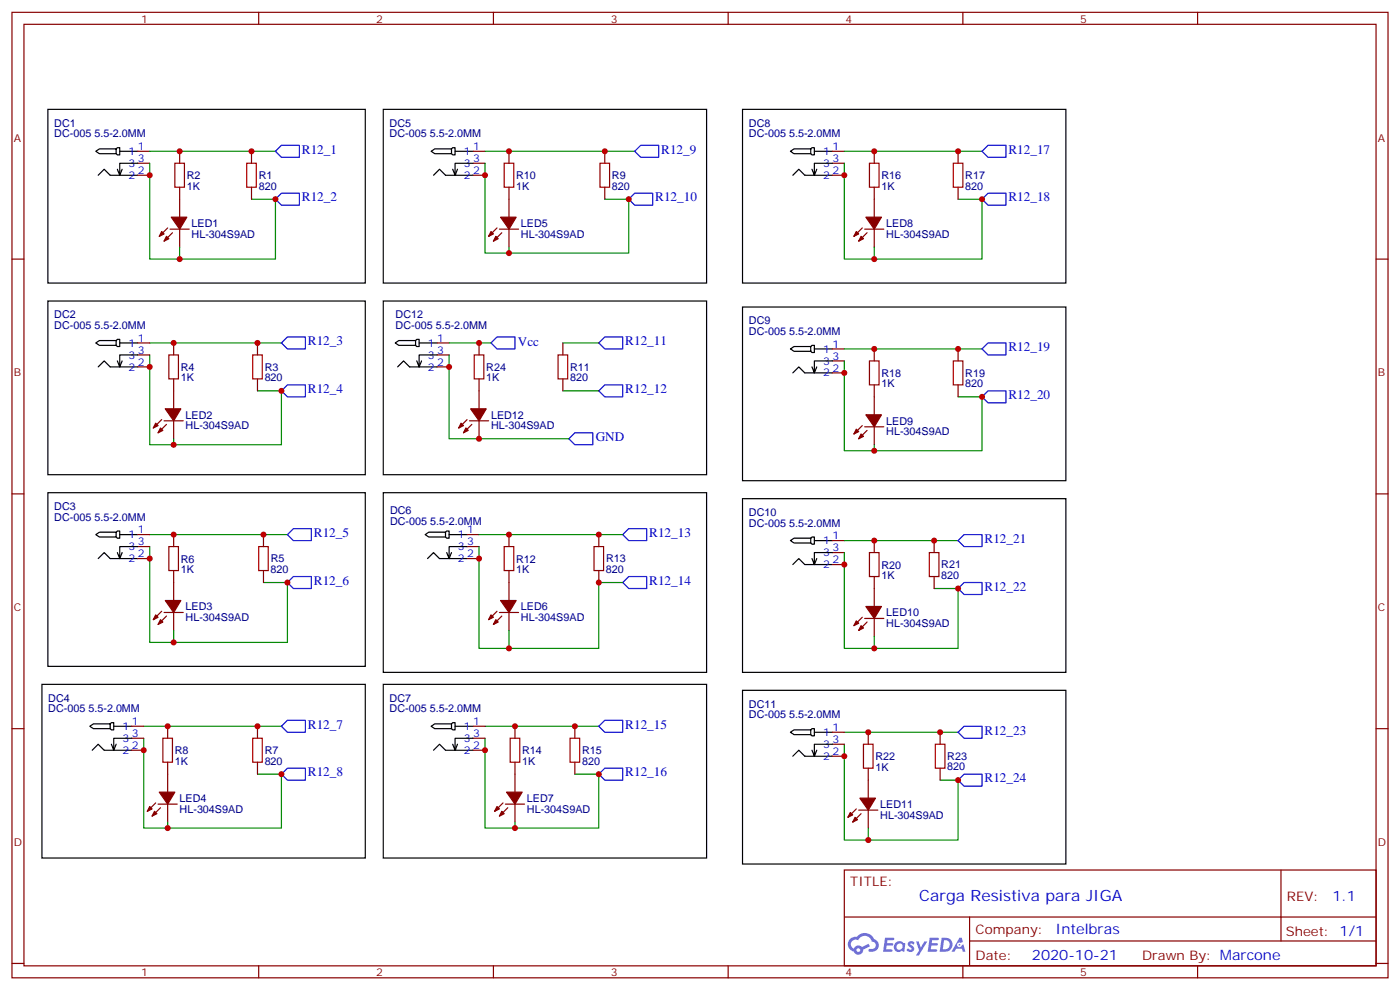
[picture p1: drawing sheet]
<svg xmlns="http://www.w3.org/2000/svg" width="412mm" height="292mm" viewBox="0 0 412 292" stroke-linecap="round" stroke-linejoin="round" font-family="sans-serif">
<g fill="none" stroke="#870000" stroke-width=".35">
<path d="M3.5 3.6h405.4v284.4h-405.4zM7.1 7.2h398.2v277.2h-398.2zM76.2 3.6v3.6M145.3 3.6v3.6M214.5 3.6v3.6M283.6 3.6v3.6M352.8 3.6v3.6M3.5 76.3h3.6M405.3 76.3h3.6M3.5 145.5h3.6M405.3 145.5h3.6M3.5 214.6h3.6"/>
<path d="M405.3 214.6h3.6M248.7 256.2h156.6v28.2h-156.6zM377.3 256.2v20.9M248.7 270.1h156.5M285.6 277.1h119.6M285.6 270.1v14.1M3.5 283.7h3.6M76.2 284.4v3.6M145.3 284.4v3.6M214.5 284.4v3.6M283.6 284.4v3.6M352.8 284.4v3.6"/>
<path d="M405.3 283.7h3.6"/>
</g>
<g fill="#5487ff">
<path d="M267.7 277.4a1.22 1.22 0 0 1 1.7 .3l-.4 .5a.47 .47 0 0 0-.3-.4 .47 .47 0 0 0-.5 .2l.1 .3a1.14 1.14 0 0 1 .8 1.7 1.14 1.14 0 0 1-1.9 0l-.2-.2 .5-.5 .7 .4a.29 .29 0 0 0 .3-.3 .29 .29 0 0 0-.2-.3 1.04 1.04 0 0 1-.6-1.7z"/>
<path d="M260.7 276.2h2.4l.3 .1-.2 .5-1.8 .1-.1 .9h1.5l.3 .3-.3 .4h-1.6l-.2 1.1h1.7l.2 .3-.2 .4h-2.6z"/>
<path d="M273.8 276.2h2.4l.3 .1-.1 .5-1.8 .1-.2 .9h1.6l.3 .3-.4 .4h-1.6l-.1 1.1h1.7l.2 .3-.2 .4h-2.6z"/>
<path d="M282.6 276.2h.7l.3 1.2-.6 .3a.69 .69 0 0 0-1 .3 .69 .69 0 0 0 .4 1 .69 .69 0 0 0 .9-.7l.5-.2 .6 2.2h-.8l-.2-.9h-1.8l-.5 .9h-.8z"/>
<path d="M269.8 277.2h.8l.6 1.9 1.1-1.9h.9l-2.6 4.2h-.8l.9-1.5z"/>
<path d="M277.4 276.2l-.6 4.1h1.3a2.11 2.11 0 0 0 2.5-2.1 2.11 2.11 0 0 0-2.5-2zM278.1 276.9a1.39 1.39 0 0 1 1.7 1.4 1.39 1.39 0 0 1-1.8 1.3h-.3z"/>
<path d="M263.7 277.8a1.54 1.54 0 0 0-.1 2.1 1.54 1.54 0 0 0 2.2 .2l.6 .2 .3-2.3-.2-.2-.4-.1a1.49 1.49 0 0 0-2.4 .1zM264 278.8a.94 .94 0 0 1 1.8 0 .94 .94 0 0 1-1.8 0z"/>
<path d="M250.4 276.5a2.18 2.18 0 0 0 1.1 3.7 1.44 1.44 0 0 0 1.6 1 1.44 1.44 0 0 0 1.2-1.5l2-1-.5-.8-1.9 1a1.47 1.47 0 0 0-2.4 .5 1.39 1.39 0 0 1-.7-2 1.39 1.39 0 0 1 2-.5 2.12 2.12 0 0 1 2.2-1.3 2.12 2.12 0 0 1 1.9 1.7 1.14 1.14 0 0 1 1.1 1.4 1.14 1.14 0 0 1-1.7 .8 .43 .43 0 0 0-.5 .3 .43 .43 0 0 0 .4 .5 1.98 1.98 0 0 0 2.5-1.2 1.98 1.98 0 0 0-1.2-2.5 3.1 3.1 0 0 0-5.3-.7l-.9 .1zM252.3 279.8a.55 .55 0 0 1 1.1 0 .55 .55 0 0 1-1.1 0z"/>
<circle cx="282.6" cy="278.3" r=".26"/>
</g>
<g fill="none" stroke="#000" stroke-width=".35">
<path d="M14.1 32.2h93.5v51.2h-93.5zM112.9 32.2h95.2v51.2h-95.2zM218.7 32.2h95.3v51.2h-95.3zM28.2 44.6l1.1-.7h4.9v1.4h-4.9zM28.9 51.6l1.8-1.8 1.8 1.8h8.1M34.2 43.9l.4-.4h.7v2.1h-.7l-.4-.3M35.3 44.6h5.3M36 49.8l-.7 1.8M40.6 48.1h-5.3v3.5l-.7-1.8M127 44.6l1.1-.7h4.9v1.4h-4.9zM127.7 51.6l1.8-1.8 1.7 1.8h8.1M133 43.9l.3-.4h.8v2.1h-.8l-.3-.3"/>
<path d="M134.1 44.6h5.2M134.8 49.8l-.7 1.8M139.3 48.1h-5.2v3.5l-.8-1.8M232.8 44.6l1.1-.7h4.9v1.4h-4.9zM233.5 51.6l1.8-1.8 1.8 1.8h8.1M238.8 43.9l.4-.4h.7v2.1h-.7l-.4-.3M239.9 44.6h5.3M240.6 49.8l-.7 1.8M245.2 48.1h-5.3v3.5l-.7-1.8M14.1 88.7h93.5v51.1h-93.5zM112.9 88.7h95.2v51.1h-95.2zM218.7 90.4h95.3v51.2h-95.3z"/>
<path d="M28.2 101l1.1-.7h4.9v1.4h-4.9zM28.9 108.1l1.8-1.8 1.8 1.8h8.1M34.2 100.3l.4-.4h.7v2.2h-.7l-.4-.4M35.3 101h5.3M36 106.3l-.7 1.8M40.6 104.5h-5.3v3.6l-.7-1.8M116.4 101l1.1-.7h4.9v1.4h-4.9zM117.1 108.1l1.8-1.8 1.7 1.8h8.2M122.4 100.3l.4-.4h.7v2.2h-.7l-.4-.4M123.5 101h5.3M124.2 106.3l-.7 1.8M128.8 104.5h-5.3v3.6l-.7-1.8"/>
<path d="M232.8 102.8l1.1-.7h4.9v1.4h-4.9zM233.5 109.8l1.8-1.7 1.8 1.7h8.1M238.8 102.1l.4-.4h.7v2.1h-.7l-.4-.3M239.9 102.8h5.3M240.6 108.1l-.7 1.7M245.2 106.3h-5.3v3.5l-.7-1.7M14.1 145.1h93.5v51.2h-93.5zM28.2 157.4l1.1-.7h4.9v1.5h-4.9zM34.2 156.7l.4-.3h.7v2.1h-.7l-.4-.3M35.3 157.4h5.3M112.9 145.1h95.2v52.9h-95.2zM125.2 157.4l1.1-.7h4.9v1.5h-4.9z"/>
<path d="M131.2 156.7l.4-.3h.7v2.1h-.7l-.4-.3M132.3 157.4h5.3M218.7 146.9h95.3v51.1h-95.3zM232.8 159.2l1.1-.7h4.9v1.4h-4.9zM238.8 158.5l.4-.3h.7v2.1h-.7l-.4-.4M239.9 159.2h5.3M28.9 164.5l1.8-1.8 1.8 1.8h8.1M36 162.7l-.7 1.8M40.6 161h-5.3v3.5l-.7-1.8M125.9 164.5l1.8-1.8 1.8 1.8h8.1M133 162.7l-.7 1.8M137.6 161h-5.3v3.5l-.7-1.8"/>
<path d="M233.5 166.3l1.8-1.8 1.8 1.8h8.1M240.6 164.5l-.7 1.8M245.2 162.7h-5.3v3.6l-.7-1.8M12.3 201.5h95.3v51.2h-95.3zM26.5 213.9l1-.7h5v1.4h-5zM32.5 213.2l.3-.4h.7v2.1h-.7l-.3-.3M33.5 213.9h5.3M34.2 219.2l-.7 1.7M38.8 217.4h-5.3v3.5l-.7-1.7M112.9 201.5h95.2v51.2h-95.2zM127 213.9l1.1-.7h4.9v1.4h-4.9zM133 213.2l.3-.4h.8v2.1h-.8l-.3-.3"/>
<path d="M134.1 213.9h5.2M134.8 219.2l-.7 1.7M139.3 217.4h-5.2v3.5l-.8-1.7M218.7 203.3h95.3v51.2h-95.3zM232.8 215.7l1.1-.8h4.9v1.5h-4.9zM238.8 214.9l.4-.3h.7v2.1h-.7l-.4-.3M239.9 215.7h5.3M245.2 219.2h-5.3v3.5l-.7-1.8M27.2 220.9l1.7-1.7 1.8 1.7h8.1M127.7 220.9l1.8-1.7 1.7 1.7h8.1M233.5 222.7l1.8-1.8 1.8 1.8h8.1M240.6 220.9l-.7 1.8"/>
</g>
<g fill="none" stroke="#870000" stroke-width=".35">
<path d="M40.6 51.6h3.5M40.6 48.1h3.5M40.6 44.6h3.5M52.9 44.6v3.5M52.9 55.1v8.9M74.1 44.6v3.5M74.1 55.1v3.6M139.3 51.6h3.6M139.3 48.1h3.6M139.3 44.6h3.6M149.9 44.6v3.5M149.9 55.1v8.9"/>
<path d="M178.2 44.6v3.5M178.2 55.1v3.6M245.2 51.6h3.5M245.2 48.1h3.5M245.2 44.6h3.5M257.5 44.6v3.5M257.5 55.1v8.9M282.2 44.6v3.5M282.2 55.1v3.6M49.4 67.1l-2.5 2.5M50.1 67.5h5.6M50.8 68.5l-2.5 2.5"/>
<path d="M52.9 67.5v5.3M146.4 67.1l-2.5 2.5M147.1 67.5h5.7M147.8 68.5l-2.5 2.5M149.9 67.5v5.3M254 67.1l-2.5 2.5M254.7 67.5h5.6M255.4 68.5l-2.5 2.5M257.5 67.5v5.3M40.6 108.1h3.5M40.6 104.5h3.5M40.6 101h3.5"/>
<path d="M51.2 101v3.5M51.2 111.6v8.8M75.8 101v3.5M75.8 111.6v3.5M128.8 108.1h3.5M128.8 104.5h3.5M128.8 101h3.5M141.1 101v3.5M141.1 111.6v8.8M165.8 101v3.5M165.8 111.6v3.5M245.2 109.8h3.5"/>
<path d="M245.2 106.3h3.5M245.2 102.8h3.5M257.5 102.8v3.5M257.5 113.3v8.9M282.2 102.8v3.5M282.2 113.3v3.6M47.6 123.6l-2.4 2.4M48.3 123.9h5.7M49 125l-2.4 2.5M51.2 123.9v5.3M137.6 123.6l-2.5 2.4M138.3 123.9h5.6"/>
<path d="M139 125l-2.5 2.5M141.1 123.9v5.3M254 125.3l-2.5 2.5M254.7 125.7h5.6M255.4 126.8l-2.5 2.4M257.5 125.7v5.3M40.6 157.4h3.5M51.2 157.4v3.6M77.6 157.4v3.6M137.6 157.4h3.5M149.9 157.4v3.6M176.4 157.4v3.6"/>
<path d="M245.2 159.2h3.5M257.5 159.2v3.5M275.2 159.2v3.5M40.6 164.5h3.5M40.6 161h3.5M51.2 168v8.8M77.6 168v3.6M137.6 164.5h3.5M137.6 161h3.5M149.9 168v8.8M176.4 168v3.6M245.2 166.3h3.5"/>
<path d="M245.2 162.7h3.5M257.5 169.8v8.8M275.2 169.8v3.5M47.6 180l-2.4 2.5M48.3 180.4h5.7M49 181.4l-2.4 2.5M51.2 180.4v5.3M146.4 180l-2.5 2.5M147.1 180.4h5.7M147.8 181.4l-2.5 2.5M149.9 180.4v5.3M254 181.8l-2.5 2.5"/>
<path d="M254.7 182.1h5.6M255.4 183.2l-2.5 2.5M257.5 182.1v5.3M38.8 217.4h3.5M38.8 213.9h3.5M49.4 213.9v3.5M75.8 213.9v3.5M139.3 217.4h3.6M139.3 213.9h3.6M151.7 213.9v3.5M169.3 213.9v3.5M245.2 219.2h3.5"/>
<path d="M245.2 215.7h3.5M255.8 215.7v3.5M276.9 215.7v3.5M38.8 220.9h3.5M45.9 236.5l-2.5 2.4M46.6 236.8h5.6M47.3 237.9l-2.5 2.4M49.4 224.5v8.8M49.4 236.8v5.3M75.8 224.5v3.5M139.3 220.9h3.6M148.2 236.5l-2.5 2.4"/>
<path d="M148.9 236.8h5.6M149.6 237.9l-2.5 2.4M151.7 224.5v8.8M151.7 236.8v5.3M169.3 224.5v3.5M245.2 222.7h3.5M252.2 238.2l-2.4 2.5M252.9 238.6h5.7M253.6 239.6l-2.4 2.5M255.8 226.2v8.9M255.8 238.6v5.3M276.9 226.2v3.6"/>
</g>
<g fill="none" stroke="#008700" stroke-width=".35">
<path d="M44.1 48.1v28.2h37v-17.6h-7M44.1 44.6h37M142.9 48.1v26.4h42.3v-15.8h-7M142.9 44.6h44.1M248.7 48.1v28.2h40.6v-17.6h-7.1M248.7 44.6h40.6M52.9 72.8v3.5M149.9 72.8v1.7M257.5 72.8v3.5M44.1 104.5v26.5h38.8v-15.9h-7.1M44.1 101h38.8M132.3 104.5v24.7h35.3"/>
<path d="M132.3 101h12.3M165.8 101h10.6M165.8 115.1h10.6M248.7 106.3v26.5h40.6v-15.9h-7.1M248.7 102.8h40.6M51.2 129.2v1.8M257.5 131v1.8M44.1 157.4h40.6M141.1 157.4h42.3M248.7 159.2h33.5M44.1 161v28.2h40.6v-17.6h-7.1M141.1 161v30h35.3v-19.4h7"/>
<path d="M248.7 162.7v28.3h33.5v-17.7h-7M51.2 185.7v3.5M149.9 185.7v5.3M257.5 187.4v3.6M42.3 217.4v26.5h40.6v-15.9h-7.1M42.3 213.9h40.6M142.9 217.4v26.5h33.5v-15.9h-7.1M142.9 213.9h33.5M248.7 219.2v28.2h33.5v-17.6h-5.3M248.7 215.7h33.5M49.4 242.1v1.8M151.7 242.1v1.8"/>
<path d="M255.8 243.9v3.5"/>
</g>
<g fill="none" stroke="#a10000" stroke-width=".35">
<path d="M51.5 48.1h2.8v7h-2.8zM72.7 48.1h2.8v7h-2.8zM148.5 48.1h2.8v7h-2.8zM176.7 48.1h2.9v7h-2.9zM256.1 48.1h2.8v7h-2.8zM280.8 48.1h2.8v7h-2.8zM49.7 104.5h2.9v7.1h-2.9zM74.4 104.5h2.9v7.1h-2.9zM139.7 104.5h2.8v7.1h-2.8zM164.4 104.5h2.8v7.1h-2.8zM256.1 106.3h2.8v7h-2.8zM280.8 106.3h2.8v7h-2.8z"/>
<path d="M49.7 161h2.9v7h-2.9zM76.2 161h2.8v7h-2.8zM148.5 161h2.8v7h-2.8zM175 161h2.8v7h-2.8zM256.1 162.7h2.8v7.1h-2.8zM273.8 162.7h2.8v7.1h-2.8zM48 217.4h2.8v7.1h-2.8zM74.4 217.4h2.9v7.1h-2.9zM150.3 217.4h2.8v7.1h-2.8zM167.9 217.4h2.8v7.1h-2.8zM254.4 219.2h2.8v7h-2.8zM275.5 219.2h2.8v7h-2.8z"/>
</g>
<g fill="none" stroke="#00f" stroke-width=".35">
<path d="M81.1 44.6l1.8-1.8h5.3v3.5h-5.3zM81.1 58.7l1.8-1.8h5.3v3.5h-5.3zM185.2 58.7l1.8-1.8h5.3v3.5h-5.3zM187 44.6l1.7-1.8h5.3v3.5h-5.3zM289.3 44.6l1.7-1.8h5.3v3.5h-5.3zM289.3 58.7l1.7-1.8h5.3v3.5h-5.3zM82.9 101l1.8-1.8h5.3v3.6h-5.3zM82.9 115.1l1.8-1.8h5.3v3.6h-5.3zM144.6 101l1.8-1.8h5.3v3.6h-5.3zM176.4 101l1.8-1.8h5.2v3.6h-5.2zM176.4 115.1l1.8-1.8h5.2v3.6h-5.2zM289.3 116.9l1.7-1.8h5.3v3.5h-5.3z"/>
<path d="M291 101h5.3v3.5h-5.3l-1.7-1.7zM167.6 129.2l1.7-1.7h5.3v3.5h-5.3zM84.7 157.4l1.7-1.7h5.3v3.5h-5.3zM183.4 157.4l1.8-1.7h5.3v3.5h-5.3zM282.2 159.2l1.8-1.8h5.3v3.6h-5.3zM84.7 171.6l1.7-1.8h5.3v3.5h-5.3zM183.4 171.6l1.8-1.8h5.3v3.5h-5.3zM282.2 173.3l1.8-1.7h5.3v3.5h-5.3zM82.9 213.9l1.8-1.8h5.3v3.6h-5.3zM176.4 213.9l1.8-1.8h5.2v3.6h-5.2zM282.2 215.7l1.8-1.8h5.3v3.5h-5.3zM82.9 228l1.8-1.8h5.3v3.6h-5.3z"/>
<path d="M176.4 228l1.8-1.8h5.2v3.6h-5.2zM282.2 229.8l1.8-1.8h5.3v3.5h-5.3z"/>
</g>
<g fill="#870000" stroke="#870000" stroke-width=".35">
<path d="M50.4 64h4.6l-2.1 3.5z"/>
<path d="M47.6 68.2l.7 .7-1.4 .7z"/>
<path d="M49 69.6l.7 .7-1.4 .7z"/>
<path d="M48.7 120.4h4.6l-2.1 3.5z"/>
<path d="M45.9 124.6l.7 .7-1.4 .7z"/>
<path d="M47.3 126l.7 .8-1.4 .7z"/>
<path d="M48.7 176.8h4.6l-2.1 3.6z"/>
<path d="M45.9 181.1l.7 .7-1.4 .7z"/>
<path d="M47.3 182.5l.7 .7-1.4 .7z"/>
<path d="M46.9 233.3h4.6l-2.1 3.5z"/>
<path d="M44.1 237.5l.7 .7-1.4 .7z"/>
<path d="M45.5 238.9l.7 .7-1.4 .7z"/>
<path d="M147.5 176.8h4.5l-2.1 3.6z"/>
<path d="M144.6 181.1l.7 .7-1.4 .7z"/>
<path d="M146 182.5l.8 .7-1.5 .7z"/>
<path d="M147.5 64h4.5l-2.1 3.5z"/>
<path d="M144.6 68.2l.7 .7-1.4 .7z"/>
<path d="M146 69.6l.8 .7-1.5 .7z"/>
<path d="M255.1 122.2h4.5l-2.1 3.5z"/>
<path d="M252.2 126.4l.7 .7-1.4 .7z"/>
<path d="M253.6 127.8l.8 .7-1.5 .7z"/>
<path d="M255.1 64h4.5l-2.1 3.5z"/>
<path d="M252.2 68.2l.7 .7-1.4 .7z"/>
<path d="M253.6 69.6l.8 .7-1.5 .7z"/>
<path d="M149.2 233.3h4.6l-2.1 3.5z"/>
<path d="M146.4 237.5l.7 .7-1.4 .7z"/>
<path d="M147.8 238.9l.7 .7-1.4 .7z"/>
<path d="M255.1 178.6h4.5l-2.1 3.5z"/>
<path d="M252.2 182.8l.7 .8-1.4 .7z"/>
<path d="M253.6 184.3l.8 .7-1.5 .7z"/>
<path d="M253.3 235.1h4.6l-2.1 3.5z"/>
<path d="M250.5 239.3l.7 .7-1.4 .7z"/>
<path d="M251.9 240.7l.7 .7-1.4 .7z"/>
<path d="M138.6 120.4h4.6l-2.1 3.5z"/>
<path d="M135.8 124.6l.7 .7-1.4 .7z"/>
<path d="M137.2 126l.7 .8-1.4 .7z"/>
</g>
<g fill="#c00">
<circle cx="44.1" cy="108.1" r=".88"/>
<circle cx="44.1" cy="164.5" r=".88"/>
<circle cx="142.9" cy="51.6" r=".88"/>
<circle cx="42.3" cy="220.9" r=".88"/>
<circle cx="248.7" cy="109.8" r=".88"/>
<circle cx="248.7" cy="51.6" r=".88"/>
<circle cx="142.9" cy="220.9" r=".88"/>
<circle cx="248.7" cy="166.3" r=".88"/>
<circle cx="248.7" cy="222.7" r=".88"/>
<circle cx="132.3" cy="108.1" r=".88"/>
<circle cx="74.1" cy="44.6" r=".88"/>
<circle cx="44.1" cy="51.6" r=".88"/>
<circle cx="52.9" cy="44.6" r=".88"/>
<circle cx="52.9" cy="76.3" r=".88"/>
<circle cx="81.1" cy="58.7" r=".88"/>
<circle cx="75.8" cy="101" r=".88"/>
<circle cx="51.2" cy="101" r=".88"/>
<circle cx="51.2" cy="131" r=".88"/>
<circle cx="82.9" cy="115.1" r=".88"/>
<circle cx="77.6" cy="157.4" r=".88"/>
<circle cx="51.2" cy="157.4" r=".88"/>
<circle cx="51.2" cy="189.2" r=".88"/>
<circle cx="84.7" cy="171.6" r=".88"/>
<circle cx="75.8" cy="213.9" r=".88"/>
<circle cx="49.4" cy="213.9" r=".88"/>
<circle cx="82.9" cy="228" r=".88"/>
<circle cx="176.4" cy="157.4" r=".88"/>
<circle cx="176.4" cy="171.6" r=".88"/>
<circle cx="149.9" cy="191" r=".88"/>
<circle cx="149.9" cy="157.4" r=".88"/>
<circle cx="141.1" cy="164.5" r=".88"/>
<circle cx="178.2" cy="44.6" r=".88"/>
<circle cx="149.9" cy="44.6" r=".88"/>
<circle cx="185.2" cy="58.7" r=".88"/>
<circle cx="149.9" cy="74.5" r=".88"/>
<circle cx="49.4" cy="243.9" r=".88"/>
<circle cx="282.2" cy="102.8" r=".88"/>
<circle cx="257.5" cy="102.8" r=".88"/>
<circle cx="257.5" cy="132.8" r=".88"/>
<circle cx="289.3" cy="116.9" r=".88"/>
<circle cx="282.2" cy="44.6" r=".88"/>
<circle cx="257.5" cy="44.6" r=".88"/>
<circle cx="257.5" cy="76.3" r=".88"/>
<circle cx="289.3" cy="58.7" r=".88"/>
<circle cx="169.3" cy="213.9" r=".88"/>
<circle cx="176.4" cy="228" r=".88"/>
<circle cx="151.7" cy="213.9" r=".88"/>
<circle cx="151.7" cy="243.9" r=".88"/>
<circle cx="275.2" cy="159.2" r=".88"/>
<circle cx="257.5" cy="159.2" r=".88"/>
<circle cx="257.5" cy="191" r=".88"/>
<circle cx="282.2" cy="173.3" r=".88"/>
<circle cx="276.9" cy="215.7" r=".88"/>
<circle cx="255.8" cy="215.7" r=".88"/>
<circle cx="255.8" cy="247.4" r=".88"/>
<circle cx="282.2" cy="229.8" r=".88"/>
<circle cx="141.1" cy="101" r=".88"/>
<circle cx="141.1" cy="129.2" r=".88"/>
</g>
<text font-size="4.6" fill="#00f" x="270.8" y="265.3">Carga Resistiva para JIGA</text>
<g font-size="4.2" fill="#00f">
<text x="392.5" y="265.5">1.1</text>
<text x="310.9" y="275">Intelbras</text>
<text x="304" y="282.9">2020-10-21</text>
</g>
<g font-size="3.9" fill="#00f">
<text x="88.9" y="45.2">R12_1</text>
<text x="194.8" y="45.2">R12_9</text>
<text x="297.1" y="45.2">R12_17</text>
<text x="88.9" y="59.3">R12_2</text>
<text x="193" y="59.3">R12_10</text>
<text x="297.1" y="59.3">R12_18</text>
<text x="90.7" y="101.7">R12_3</text>
<text x="152.5" y="101.8">Vcc</text>
<text x="184.2" y="101.7">R12_11</text>
<text x="297.1" y="103.4">R12_19</text>
<text x="90.7" y="115.8">R12_4</text>
<text x="184.2" y="115.8">R12_12</text>
<text x="297.1" y="117.5">R12_20</text>
<text x="175.5" y="130">GND</text>
<text x="92.5" y="158.1">R12_5</text>
<text x="191.2" y="158.1">R12_13</text>
<text x="290" y="159.9">R12_21</text>
<text x="92.5" y="172.2">R12_6</text>
<text x="191.2" y="172.2">R12_14</text>
<text x="290" y="174">R12_22</text>
<text x="90.7" y="214.6">R12_7</text>
<text x="184.2" y="214.6">R12_15</text>
<text x="290" y="216.3">R12_23</text>
<text x="90.7" y="228.7">R12_8</text>
<text x="184.2" y="228.7">R12_16</text>
<text x="290" y="230.4">R12_24</text>
</g>
<g font-size="3.9" fill="#800">
<text x="250.5" y="260.8">TITLE:</text>
<text x="379.1" y="265.5">REV:</text>
<text x="287.4" y="275">Company:</text>
<text x="378.7" y="275.6">Sheet: 1/1</text>
<text x="287.4" y="282.7">Date:</text>
<text x="336.4" y="282.8">Drawn By: Marcone</text>
</g>
<g font-size="3.2" fill="#800">
<text x="41.6" y="6.6">1</text>
<text x="110.8" y="6.6">2</text>
<text x="179.9" y="6.6">3</text>
<text x="249.1" y="6.6">4</text>
<text x="318.2" y="6.6">5</text>
<text x="4.1" y="41.7">A</text>
<text x="405.9" y="41.7">A</text>
<text x="4.1" y="110.9">B</text>
<text x="405.9" y="110.9">B</text>
<text x="4.1" y="180">C</text>
<text x="405.9" y="180">C</text>
<text x="4.1" y="249.2">D</text>
<text x="405.9" y="249.2">D</text>
<text x="41.6" y="287.4">1</text>
<text x="110.8" y="287.4">2</text>
<text x="179.9" y="287.4">3</text>
<text x="249.1" y="287.4">4</text>
<text x="318.2" y="287.4">5</text>
</g>
<g font-size="3.2" fill="#000080">
<text x="16" y="40.4">DC-005 5.5-2.0MM</text>
<text x="16" y="37.3">DC1</text>
<text x="114.8" y="40.4">DC-005 5.5-2.0MM</text>
<text x="114.8" y="37.3">DC5</text>
<text x="220.6" y="40.4">DC-005 5.5-2.0MM</text>
<text x="220.6" y="37.3">DC8</text>
<text x="55" y="52.8">R2</text>
<text x="76.2" y="52.7">R1</text>
<text x="152" y="52.8">R10</text>
<text x="180.3" y="52.7">R9</text>
<text x="259.6" y="52.8">R16</text>
<text x="284.3" y="52.7">R17</text>
<text x="55" y="55.9">1K</text>
<text x="76.2" y="55.8">820</text>
<text x="152" y="55.9">1K</text>
<text x="180.3" y="55.8">820</text>
<text x="259.6" y="55.9">1K</text>
<text x="284.3" y="55.8">820</text>
<text x="56.4" y="70">HL-304S9AD</text>
<text x="56.4" y="66.9">LED1</text>
<text x="153.5" y="70">HL-304S9AD</text>
<text x="153.5" y="66.9">LED5</text>
<text x="261.1" y="70">HL-304S9AD</text>
<text x="261.1" y="66.9">LED8</text>
<text x="16" y="93.8">DC2</text>
<text x="116.5" y="93.8">DC12</text>
<text x="220.6" y="95.6">DC9</text>
<text x="16" y="96.9">DC-005 5.5-2.0MM</text>
<text x="116.5" y="96.8">DC-005 5.5-2.0MM</text>
<text x="220.6" y="98.6">DC-005 5.5-2.0MM</text>
<text x="53.3" y="112.3">1K</text>
<text x="53.3" y="109.2">R4</text>
<text x="78" y="112.3">820</text>
<text x="78" y="109.2">R3</text>
<text x="143.2" y="112.3">1K</text>
<text x="143.2" y="109.2">R24</text>
<text x="167.9" y="112.3">820</text>
<text x="167.9" y="109.2">R11</text>
<text x="259.6" y="111">R18</text>
<text x="284.3" y="110.9">R19</text>
<text x="259.6" y="114.1">1K</text>
<text x="284.3" y="114">820</text>
<text x="54.7" y="123.3">LED2</text>
<text x="144.6" y="123.3">LED12</text>
<text x="261.1" y="125.1">LED9</text>
<text x="54.7" y="126.5">HL-304S9AD</text>
<text x="144.6" y="126.5">HL-304S9AD</text>
<text x="261.1" y="128.2">HL-304S9AD</text>
<text x="16" y="153.3">DC-005 5.5-2.0MM</text>
<text x="16" y="150.2">DC3</text>
<text x="114.9" y="154.5">DC-005 5.5-2.0MM</text>
<text x="114.9" y="151.4">DC6</text>
<text x="220.6" y="155.1">DC-005 5.5-2.0MM</text>
<text x="220.6" y="152">DC10</text>
<text x="53.3" y="165.7">R6</text>
<text x="79.7" y="165.6">R5</text>
<text x="152" y="165.7">R12</text>
<text x="178.5" y="165.6">R13</text>
<text x="259.6" y="167.4">R20</text>
<text x="277.3" y="167.4">R21</text>
<text x="53.3" y="168.8">1K</text>
<text x="79.7" y="168.7">820</text>
<text x="152" y="168.8">1K</text>
<text x="178.5" y="168.7">820</text>
<text x="259.6" y="170.6">1K</text>
<text x="277.3" y="170.5">820</text>
<text x="54.7" y="179.8">LED3</text>
<text x="153.5" y="179.8">LED6</text>
<text x="54.7" y="182.9">HL-304S9AD</text>
<text x="153.5" y="182.9">HL-304S9AD</text>
<text x="261.1" y="184.7">HL-304S9AD</text>
<text x="261.1" y="181.6">LED10</text>
<text x="14.2" y="209.7">DC-005 5.5-2.0MM</text>
<text x="14.2" y="206.7">DC4</text>
<text x="114.8" y="209.7">DC-005 5.5-2.0MM</text>
<text x="114.8" y="206.7">DC7</text>
<text x="220.6" y="208.4">DC11</text>
<text x="220.6" y="211.5">DC-005 5.5-2.0MM</text>
<text x="51.5" y="225.2">1K</text>
<text x="51.5" y="222.1">R8</text>
<text x="78" y="225.1">820</text>
<text x="78" y="222">R7</text>
<text x="153.8" y="225.2">1K</text>
<text x="153.8" y="222.1">R14</text>
<text x="171.4" y="225.1">820</text>
<text x="171.5" y="222">R15</text>
<text x="257.9" y="227">1K</text>
<text x="257.9" y="223.9">R22</text>
<text x="279" y="226.9">820</text>
<text x="279.1" y="223.8">R23</text>
<text x="52.9" y="239.4">HL-304S9AD</text>
<text x="52.9" y="236.2">LED4</text>
<text x="155.2" y="239.4">HL-304S9AD</text>
<text x="155.2" y="236.2">LED7</text>
<text x="259.3" y="238">LED11</text>
<text x="259.3" y="241.1">HL-304S9AD</text>
</g>
<g font-size="3.2" fill="#00f">
<text x="37.8" y="45.6">1</text>
<text x="40.6" y="47.7">3</text>
<text x="40.6" y="44.2">1</text>
<text x="136.6" y="45.6">1</text>
<text x="139.3" y="47.7">3</text>
<text x="139.3" y="44.2">1</text>
<text x="242.5" y="45.6">1</text>
<text x="245.2" y="47.7">3</text>
<text x="245.2" y="44.2">1</text>
<text x="37.8" y="52.7">2</text>
<text x="37.8" y="49.1">3</text>
<text x="40.6" y="51.3">2</text>
<text x="136.6" y="52.7">2</text>
<text x="136.6" y="49.1">3</text>
<text x="139.3" y="51.3">2</text>
<text x="242.5" y="52.7">2</text>
<text x="242.5" y="49.1">3</text>
<text x="245.2" y="51.3">2</text>
<text x="40.6" y="100.6">1</text>
<text x="128.8" y="100.6">1</text>
<text x="37.8" y="105.6">3</text>
<text x="37.8" y="102.1">1</text>
<text x="40.6" y="107.7">2</text>
<text x="40.6" y="104.2">3</text>
<text x="126" y="105.6">3</text>
<text x="126" y="102.1">1</text>
<text x="128.8" y="107.7">2</text>
<text x="128.8" y="104.2">3</text>
<text x="242.5" y="107.4">3</text>
<text x="242.5" y="103.8">1</text>
<text x="245.2" y="105.9">3</text>
<text x="245.2" y="102.4">1</text>
<text x="37.8" y="109.1">2</text>
<text x="126" y="109.1">2</text>
<text x="242.5" y="110.9">2</text>
<text x="245.2" y="109.5">2</text>
<text x="37.8" y="158.5">1</text>
<text x="40.6" y="160.6">3</text>
<text x="40.6" y="157.1">1</text>
<text x="134.9" y="158.5">1</text>
<text x="137.6" y="160.6">3</text>
<text x="137.6" y="157.1">1</text>
<text x="242.5" y="160.3">1</text>
<text x="245.2" y="158.9">1</text>
<text x="37.8" y="165.6">2</text>
<text x="37.8" y="162">3</text>
<text x="40.6" y="164.1">2</text>
<text x="134.9" y="165.6">2</text>
<text x="134.9" y="162">3</text>
<text x="137.6" y="164.1">2</text>
<text x="242.5" y="167.3">2</text>
<text x="242.5" y="163.8">3</text>
<text x="245.2" y="165.9">2</text>
<text x="245.2" y="162.4">3</text>
<text x="36.1" y="214.9">1</text>
<text x="38.8" y="213.5">1</text>
<text x="136.6" y="214.9">1</text>
<text x="139.3" y="213.5">1</text>
<text x="245.2" y="215.3">1</text>
<text x="36.1" y="218.5">3</text>
<text x="38.8" y="220.6">2</text>
<text x="38.8" y="217.1">3</text>
<text x="136.6" y="218.5">3</text>
<text x="139.3" y="220.6">2</text>
<text x="139.3" y="217.1">3</text>
<text x="242.5" y="220.2">3</text>
<text x="242.5" y="216.7">1</text>
<text x="245.2" y="218.8">3</text>
<text x="36.1" y="222">2</text>
<text x="136.6" y="222">2</text>
<text x="242.5" y="223.8">2</text>
<text x="245.2" y="222.4">2</text>
</g>
</svg>
